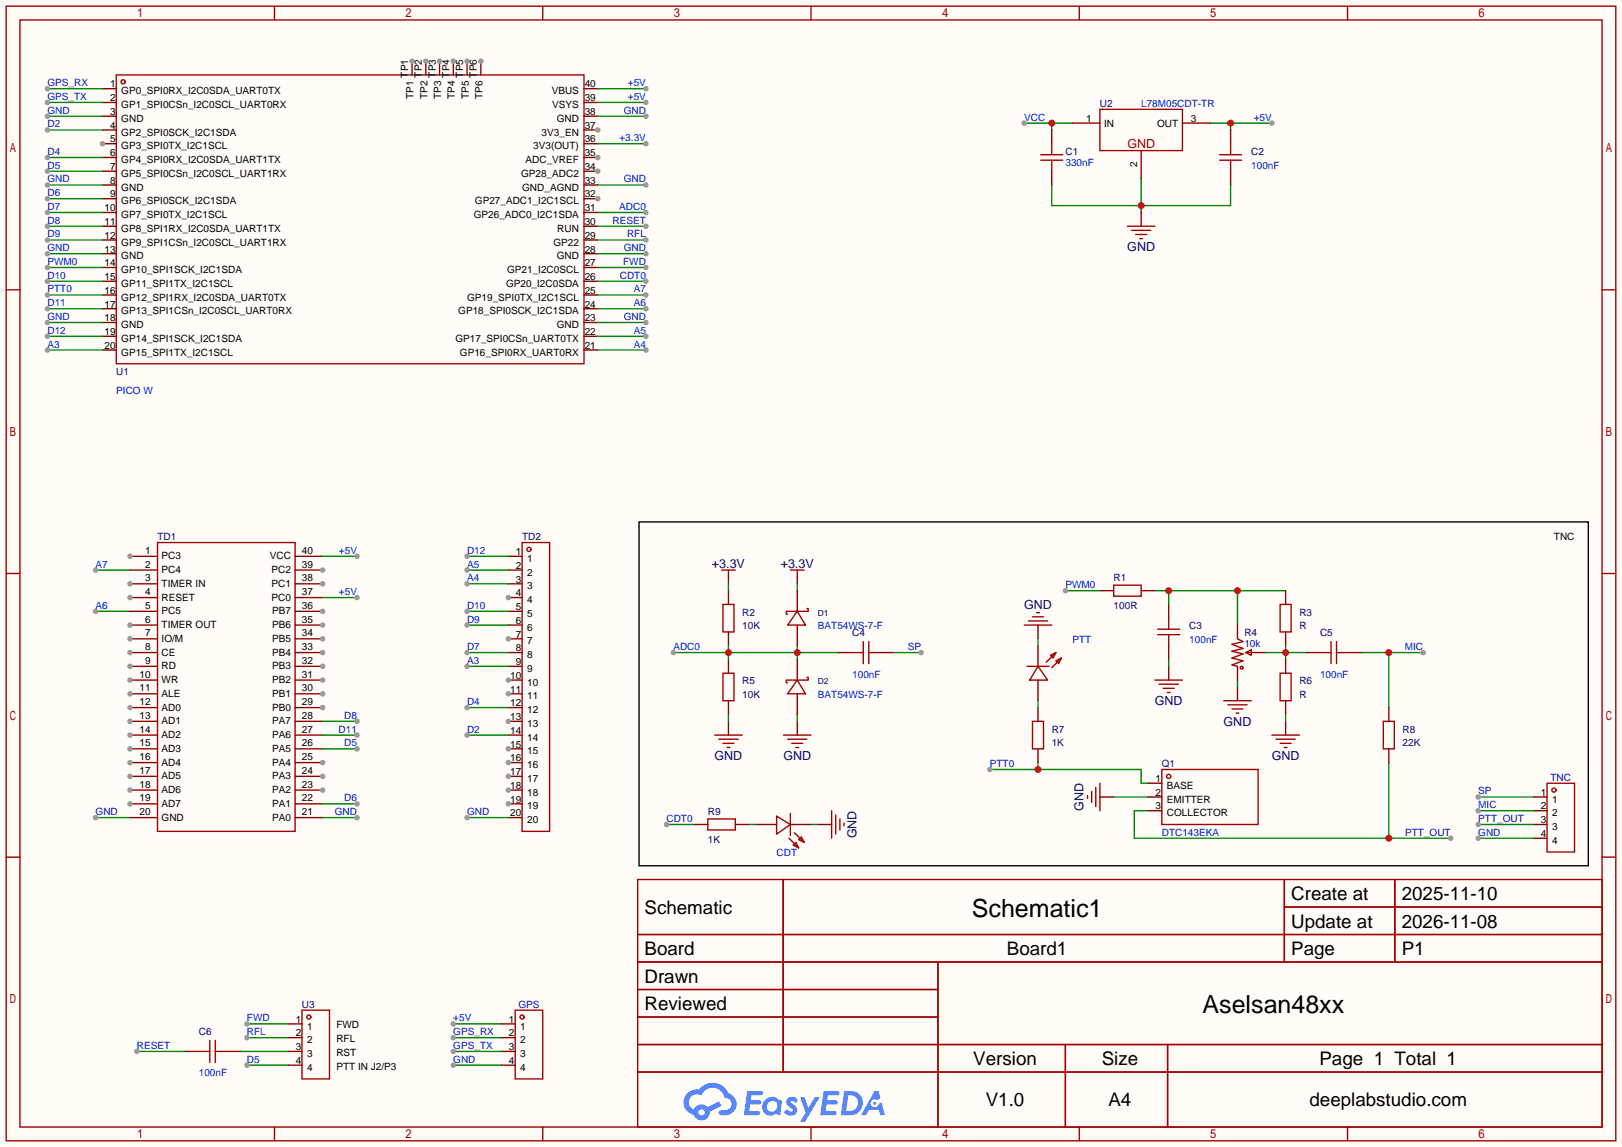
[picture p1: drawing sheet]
<svg xmlns="http://www.w3.org/2000/svg" width="299mm" height="212mm" viewBox="0 0 299 212" stroke-linecap="round" stroke-linejoin="round" font-family="sans-serif">
<path d="M0 0h299.5v211.8h-299.5z" fill="#fffcf7"/>
<g fill="none" stroke="#a10000" stroke-width=".25">
<path d="M1.1 1.1h297.2v209.6h-297.2zM3.7 3.7h292.1v204.5h-292.1zM50.7 1.1v2.6M100.2 1.1v2.6M149.7 1.1v2.6M199.3 1.1v2.6M248.8 1.1v2.6M1.1 53.5h2.6M295.8 53.5h2.5M1.1 105.9h2.6M295.8 105.9h2.5M1.1 158.3h2.6"/>
<path d="M295.8 158.3h2.5M117.7 162.4h178.1v45.8h-178.1zM117.7 172.6h178.1M117.7 177.7h178.1M144.6 162.4v35.6M173.2 177.7v30.5M237.1 162.4v15.3M237.1 167.5h58.7M257.5 162.4v15.3M117.7 182.8h55.5M117.7 192.9h178.1M117.7 187.8h55.5"/>
<path d="M117.7 198h178.1M196.7 192.9v15.3M215.6 192.9v15.3M50.7 208.2v2.5M100.2 208.2v2.5M149.7 208.2v2.5M199.3 208.2v2.5M248.8 208.2v2.5"/>
</g>
<g fill="#5487ff">
<path d="M145.5 202.8a1.3 1.3 0 0 1 1.8 .3l-.4 .6a.54 .54 0 0 0-.9-.2l.1 .2a1.58 1.58 0 0 1 1.1 1.6 1.43 1.43 0 0 1-2.5 .1l.5-.6a.64 .64 0 0 0 .5 .5 .64 .64 0 0 0 .7-.3l-.2-.2a1.6 1.6 0 0 1-1-1.6z"/>
<path d="M147.7 202.7h.9l.7 1.9 1.1-1.9h.9l-2.7 4.5h-.9l1-1.7z"/>
<path d="M138 201.5h1.6a1.31 1.31 0 0 1 1.2 .2 .4 .4 0 0 1-.3 .6h-1.8l-.1 .9h1.6a.4 .4 0 0 1 .4 .4 .4 .4 0 0 1-.4 .4h-1.7l-.2 1.2h.8a1.23 1.23 0 0 1 1.2 .2 .39 .39 0 0 1-.3 .6h-2.7z"/>
<path d="M152.1 201.5h1.6a1.32 1.32 0 0 1 1.3 .2 .39 .39 0 0 1-.4 .6h-1.7l-.2 .9h1.7a.4 .4 0 0 1 .3 .4 .4 .4 0 0 1-.4 .4h-1.7l-.2 1.2h.8a1.23 1.23 0 0 1 1.2 .2 .39 .39 0 0 1-.3 .6h-2.7z"/>
<path d="M161.5 201.5h.7l.4 1.3-.7 .4a.75 .75 0 0 0-1.1 .3 .75 .75 0 0 0 .5 1 .75 .75 0 0 0 .9-.6l.6-.3 .6 2.4h-.9l-.2-1h-1.9l-.5 1h-.9z"/>
<path d="M155.9 201.5l-.7 4.5h1.5a2.27 2.27 0 0 0 2.6-2.3 2.27 2.27 0 0 0-2.7-2.2zM156.6 202.3a1.5 1.5 0 0 1 1.8 1.5 1.5 1.5 0 0 1-1.9 1.4h-.3z"/>
<path d="M141.3 203.1a1.62 1.62 0 0 0-.4 2.1 1.62 1.62 0 0 0 2 .7l.4-.3 .3 .3 .5 .1 .3-2.5-.2-.3h-.4a1.58 1.58 0 0 0-2.5-.1zM141.9 203.6a.99 .99 0 0 1 1.6 .3 .99 .99 0 0 1-.9 1.4 .94 .94 0 0 1-1-.5 .94 .94 0 0 1 .3-1.2z"/>
<path d="M126.9 201.9a2.37 2.37 0 0 0 1.2 4 1.54 1.54 0 0 0 1.7 1 1.54 1.54 0 0 0 1.3-1.6l2.1-1.1-.5-.8-2 1.1a1.57 1.57 0 0 0-2.6 .4 1.5 1.5 0 0 1-.8-2.1 1.5 1.5 0 0 1 2.2-.5 2.23 2.23 0 0 1 2.3-1.4 2.23 2.23 0 0 1 2 1.8 1.16 1.16 0 0 1 1.2 1.1 1.16 1.16 0 0 1-1 1.3h-.7a.47 .47 0 0 0-.6 .3 .47 .47 0 0 0 .4 .6 2.23 2.23 0 0 0 2.3-.7 2.23 2.23 0 0 0 .4-2.3 2.16 2.16 0 0 0-1.3-1.1 3.2 3.2 0 0 0-5.4-.7l-1.2 .1zM129 205.4a.58 .58 0 0 1 1.1 0 .58 .58 0 0 1-1.1 0z"/>
<circle cx="161.5" cy="203.8" r=".28"/>
</g>
<g fill="none" stroke="#a10000" stroke-width=".25">
<path d="M96.4 100.2h5.1v53.3h-5.1z"/>
<circle cx="97.7" cy="101.5" r=".38"/>
</g>
<path d="M93.9 102.7h2.5M93.9 105.3h2.5M93.9 107.8h2.5M93.9 110.4h2.5" fill="none" stroke="#870000" stroke-width=".25"/>
<circle cx="93.9" cy="110.4" r=".51" fill="#999"/>
<path d="M93.9 112.9h2.5M93.9 115.4h2.5M93.9 118h2.5" fill="none" stroke="#870000" stroke-width=".25"/>
<circle cx="93.9" cy="118" r=".51" fill="#999"/>
<path d="M93.9 120.5h2.5M93.9 123.1h2.5M93.9 125.6h2.5" fill="none" stroke="#870000" stroke-width=".25"/>
<circle cx="93.9" cy="125.6" r=".51" fill="#999"/>
<path d="M93.9 128.1h2.5" fill="none" stroke="#870000" stroke-width=".25"/>
<circle cx="93.9" cy="128.1" r=".51" fill="#999"/>
<path d="M93.9 130.7h2.5M93.9 133.2h2.5" fill="none" stroke="#870000" stroke-width=".25"/>
<circle cx="93.9" cy="133.2" r=".51" fill="#999"/>
<path d="M93.9 135.8h2.5M93.9 138.3h2.5" fill="none" stroke="#870000" stroke-width=".25"/>
<circle cx="93.9" cy="138.3" r=".51" fill="#999"/>
<path d="M93.9 140.8h2.5" fill="none" stroke="#870000" stroke-width=".25"/>
<circle cx="93.9" cy="140.8" r=".51" fill="#999"/>
<path d="M93.9 143.4h2.5" fill="none" stroke="#870000" stroke-width=".25"/>
<circle cx="93.9" cy="143.4" r=".51" fill="#999"/>
<path d="M93.9 145.9h2.5" fill="none" stroke="#870000" stroke-width=".25"/>
<circle cx="93.9" cy="145.9" r=".51" fill="#999"/>
<path d="M93.9 148.5h2.5" fill="none" stroke="#870000" stroke-width=".25"/>
<circle cx="93.9" cy="148.5" r=".51" fill="#999"/>
<path d="M134.5 109.1v2.5M134.5 116.7v2.6M134.5 121.8v2.5M134.5 129.4v2.6M93.9 151h2.5" fill="none" stroke="#870000" stroke-width=".25"/>
<path d="M133.5 111.6h2v5.1h-2zM133.5 124.3h2v5.1h-2z" fill="none" stroke="#a10000" stroke-width=".25"/>
<path d="M134.5 119.3v2.5M147.2 119.3v2.5M124.3 120.5h30.5" fill="none" stroke="#008700" stroke-width=".25"/>
<g fill="#c00">
<circle cx="134.5" cy="120.5" r=".63"/>
<circle cx="147.2" cy="120.5" r=".63"/>
</g>
<circle cx="124.3" cy="120.5" r=".51" fill="#999"/>
<path d="M134.5 106.6v1.2M147.2 106.6v1.2M134.5 133.2v2.6M147.2 133.2v2.6M154.8 120.5h2.6M162.4 120.5h2.6" fill="none" stroke="#870000" stroke-width=".25"/>
<g fill="none" stroke="#a10000" stroke-width=".25">
<path d="M133.2 105.3h2.6M134.5 105.3v1.3M145.9 105.3h2.6M147.2 105.3v1.3M159.4 118.5v4.1M160.4 118.5v4.1M132 135.8h5M132.7 136.5h3.6M133.5 137.3h2M134.2 138h.5M144.7 135.8h5M145.4 136.5h3.6"/>
<path d="M146.2 137.3h2M146.9 138h.5M157.4 120.5h2M160.4 120.5h2"/>
</g>
<path d="M134.5 107.8v1.3M147.2 107.8v1.3M134.5 132v1.2M147.2 132v1.2M165 120.5h5.1" fill="none" stroke="#008700" stroke-width=".25"/>
<circle cx="170.1" cy="120.5" r=".51" fill="#999"/>
<path d="M118 96.4h175.2v63.5h-175.2z" fill="none" stroke="#000" stroke-width=".25"/>
<path d="M130.7 151.3h5.1v2h-5.1z" fill="none" stroke="#a10000" stroke-width=".25"/>
<path d="M128.1 152.3h2.6M135.8 152.3h2.5" fill="none" stroke="#870000" stroke-width=".25"/>
<path d="M123.1 152.3h5" fill="none" stroke="#008700" stroke-width=".25"/>
<circle cx="123.1" cy="152.3" r=".51" fill="#999"/>
<g fill="none" stroke="#a10000" stroke-width=".25">
<path d="M205.6 108.1h5.1v2h-5.1zM213.7 117.2h4.1M213.7 116.2h4.1M215.8 114.2v2M215.8 117.2v2.1M143.4 150.7l2.5 1.6-2.5 1.8zM145.7 154.8l1.7 1.8M145.9 150.2v4.1M146.4 156.1l.5-.5 .5 1zM146.7 153.8l1.8 1.8M147.4 155.1l.6-.5 .5 1zM153.5 149.7v5.1"/>
<path d="M154.3 150.5v3.6M155.1 151.3v2M155.8 152v.5"/>
</g>
<path d="M203.1 109.1h2.5M210.7 109.1h2.5M215.8 111.6v2.6M215.8 119.3v2.5M139.6 152.3h3.8M145.9 152.3h3.8M151 152.3h2.5" fill="none" stroke="#870000" stroke-width=".25"/>
<path d="M213.2 109.1h24.2M215.8 109.1v2.5M228.5 109.1v6.3M138.3 152.3h1.3M149.7 152.3h1.3" fill="none" stroke="#008700" stroke-width=".25"/>
<g fill="#c00">
<circle cx="215.8" cy="109.1" r=".63"/>
<circle cx="228.5" cy="109.1" r=".63"/>
</g>
<path d="M196.7 109.1h6.4" fill="none" stroke="#008700" stroke-width=".25"/>
<circle cx="196.7" cy="109.1" r=".51" fill="#999"/>
<path d="M237.4 109.1v2.5M237.4 116.7v2.6M215.8 123.1v2.5M228.5 126.9v2.5" fill="none" stroke="#870000" stroke-width=".25"/>
<path d="M236.3 111.6h2.1v5.1h-2.1zM213.2 125.6h5.1M214 126.4h3.6M214.8 127.1h2M215.5 127.9h.5M225.9 129.4h5.1M226.7 130.2h3.6M227.5 130.9h2M228.2 131.7h.5" fill="none" stroke="#a10000" stroke-width=".25"/>
<path d="M237.4 119.3v2.5M215.8 121.8v1.3M228.5 125.6v1.3M233.6 120.5h7.6" fill="none" stroke="#008700" stroke-width=".25"/>
<circle cx="237.4" cy="120.5" r=".63" fill="#c00"/>
<path d="M245.7 118.5v4.1M246.8 118.5v4.1M234.8 135.8h5.1M235.6 136.5h3.5M236.3 124.3h2.1v5.1h-2.1zM236.3 137.3h2.1M237.1 138h.5M243.7 120.5h2M246.8 120.5h2" fill="none" stroke="#a10000" stroke-width=".25"/>
<path d="M237.4 121.8v2.5M237.4 129.4v2.6M237.4 133.2v2.6M241.2 120.5h2.5M248.8 120.5h2.5" fill="none" stroke="#870000" stroke-width=".25"/>
<path d="M237.4 132v1.2M251.3 120.5h11.5M256.4 120.5v10.2" fill="none" stroke="#008700" stroke-width=".25"/>
<circle cx="256.4" cy="120.5" r=".63" fill="#c00"/>
<circle cx="262.8" cy="120.5" r=".51" fill="#999"/>
<path d="M255.4 133.2h2v5.1h-2z" fill="none" stroke="#a10000" stroke-width=".25"/>
<path d="M256.4 130.7v2.5M256.4 138.3v2.5" fill="none" stroke="#870000" stroke-width=".25"/>
<path d="M212 149.7h-2.6v5.1h58.4M256.4 140.8v14" fill="none" stroke="#008700" stroke-width=".25"/>
<circle cx="256.4" cy="154.8" r=".63" fill="#c00"/>
<circle cx="267.8" cy="154.8" r=".51" fill="#999"/>
<g fill="none" stroke="#a10000" stroke-width=".25">
<path d="M200.8 146.9v.5M201.5 146.2v2M202.3 145.4v3.6M203.1 144.7v5M214.5 142.1h17.8v10.2h-17.8z"/>
<circle cx="215.8" cy="143.4" r=".38"/>
</g>
<path d="M203.1 147.2h2.5M212 144.7h2.5M212 147.2h2.5M212 149.7h2.5" fill="none" stroke="#870000" stroke-width=".25"/>
<path d="M182.8 142.1h27.9v2.6h1.3M191.6 140.8v1.3M205.6 147.2h6.4" fill="none" stroke="#008700" stroke-width=".25"/>
<circle cx="191.6" cy="142.1" r=".63" fill="#c00"/>
<circle cx="182.8" cy="142.1" r=".51" fill="#999"/>
<g fill="none" stroke="#a10000" stroke-width=".25">
<path d="M189.1 115.4h5.1M189.9 114.7h3.5M190.6 113.9h2.1M191.4 113.2h.5M189.6 123.1h4.1M190.6 133.2h2.1v5.1h-2.1zM191.6 123.1l1.8 2.5h-3.3zM193.9 121l1-.5-.5 1zM194.9 122l1.1-.5-.5 1.1zM194.9 120.5l-1.7 1.8M196 121.5l-1.8 1.8M285.6 144.7h5.1v12.7h-5.1z"/>
<circle cx="286.9" cy="145.9" r=".38"/>
</g>
<path d="M191.6 115.4v2.6M191.6 119.3v3.8M191.6 125.6v3.8M191.6 130.7v2.5M191.6 138.3v2.5M283.1 147.2h2.5M283.1 149.7h2.5M283.1 152.3h2.5M283.1 154.8h2.5" fill="none" stroke="#870000" stroke-width=".25"/>
<path d="M191.6 118v1.3M191.6 129.4v1.3M272.9 154.8h10.2" fill="none" stroke="#008700" stroke-width=".25"/>
<circle cx="272.9" cy="154.8" r=".51" fill="#999"/>
<path d="M272.9 152.3h10.2" fill="none" stroke="#008700" stroke-width=".25"/>
<circle cx="272.9" cy="152.3" r=".51" fill="#999"/>
<path d="M272.9 149.7h10.2" fill="none" stroke="#008700" stroke-width=".25"/>
<circle cx="272.9" cy="149.7" r=".51" fill="#999"/>
<path d="M272.9 147.2h10.2" fill="none" stroke="#008700" stroke-width=".25"/>
<circle cx="272.9" cy="147.2" r=".51" fill="#999"/>
<path d="M17.7 112.9h6.3" fill="none" stroke="#008700" stroke-width=".25"/>
<circle cx="17.7" cy="112.9" r=".51" fill="#999"/>
<path d="M29.1 100.2h25.4v53.3h-25.4z" fill="none" stroke="#a10000" stroke-width=".25"/>
<path d="M24 102.7h5.1" fill="none" stroke="#870000" stroke-width=".25"/>
<circle cx="24" cy="102.7" r=".51" fill="#999"/>
<path d="M24 105.3h5.1M24 107.8h5.1" fill="none" stroke="#870000" stroke-width=".25"/>
<circle cx="24" cy="107.8" r=".51" fill="#999"/>
<path d="M24 110.4h5.1" fill="none" stroke="#870000" stroke-width=".25"/>
<circle cx="24" cy="110.4" r=".51" fill="#999"/>
<path d="M24 112.9h5.1M24 115.4h5.1" fill="none" stroke="#870000" stroke-width=".25"/>
<circle cx="24" cy="115.4" r=".51" fill="#999"/>
<path d="M24 118h5.1" fill="none" stroke="#870000" stroke-width=".25"/>
<circle cx="24" cy="118" r=".51" fill="#999"/>
<path d="M24 120.5h5.1" fill="none" stroke="#870000" stroke-width=".25"/>
<circle cx="24" cy="120.5" r=".51" fill="#999"/>
<path d="M24 123.1h5.1" fill="none" stroke="#870000" stroke-width=".25"/>
<circle cx="24" cy="123.1" r=".51" fill="#999"/>
<path d="M24 125.6h5.1" fill="none" stroke="#870000" stroke-width=".25"/>
<circle cx="24" cy="125.6" r=".51" fill="#999"/>
<path d="M24 128.1h5.1" fill="none" stroke="#870000" stroke-width=".25"/>
<circle cx="24" cy="128.1" r=".51" fill="#999"/>
<path d="M24 130.7h5.1" fill="none" stroke="#870000" stroke-width=".25"/>
<circle cx="24" cy="130.7" r=".51" fill="#999"/>
<path d="M24 133.2h5.1" fill="none" stroke="#870000" stroke-width=".25"/>
<circle cx="24" cy="133.2" r=".51" fill="#999"/>
<path d="M24 135.8h5.1" fill="none" stroke="#870000" stroke-width=".25"/>
<circle cx="24" cy="135.8" r=".51" fill="#999"/>
<path d="M24 138.3h5.1" fill="none" stroke="#870000" stroke-width=".25"/>
<circle cx="24" cy="138.3" r=".51" fill="#999"/>
<path d="M24 140.8h5.1" fill="none" stroke="#870000" stroke-width=".25"/>
<circle cx="24" cy="140.8" r=".51" fill="#999"/>
<path d="M24 143.4h5.1" fill="none" stroke="#870000" stroke-width=".25"/>
<circle cx="24" cy="143.4" r=".51" fill="#999"/>
<path d="M24 145.9h5.1" fill="none" stroke="#870000" stroke-width=".25"/>
<circle cx="24" cy="145.9" r=".51" fill="#999"/>
<path d="M24 148.5h5.1" fill="none" stroke="#870000" stroke-width=".25"/>
<circle cx="24" cy="148.5" r=".51" fill="#999"/>
<path d="M24 151h5.1M54.5 151h5.1M54.5 148.5h5.1M54.5 145.9h5.1" fill="none" stroke="#870000" stroke-width=".25"/>
<circle cx="59.6" cy="145.9" r=".51" fill="#999"/>
<path d="M54.5 143.4h5.1" fill="none" stroke="#870000" stroke-width=".25"/>
<circle cx="59.6" cy="143.4" r=".51" fill="#999"/>
<path d="M54.5 140.8h5.1" fill="none" stroke="#870000" stroke-width=".25"/>
<circle cx="59.6" cy="140.8" r=".51" fill="#999"/>
<path d="M54.5 138.3h5.1M54.5 135.8h5.1M54.5 133.2h5.1M54.5 130.7h5.1" fill="none" stroke="#870000" stroke-width=".25"/>
<circle cx="59.6" cy="130.7" r=".51" fill="#999"/>
<path d="M54.5 128.1h5.1" fill="none" stroke="#870000" stroke-width=".25"/>
<circle cx="59.6" cy="128.1" r=".51" fill="#999"/>
<path d="M54.5 125.6h5.1" fill="none" stroke="#870000" stroke-width=".25"/>
<circle cx="59.6" cy="125.6" r=".51" fill="#999"/>
<path d="M54.5 123.1h5.1" fill="none" stroke="#870000" stroke-width=".25"/>
<circle cx="59.6" cy="123.1" r=".51" fill="#999"/>
<path d="M54.5 120.5h5.1" fill="none" stroke="#870000" stroke-width=".25"/>
<circle cx="59.6" cy="120.5" r=".51" fill="#999"/>
<path d="M54.5 118h5.1" fill="none" stroke="#870000" stroke-width=".25"/>
<circle cx="59.6" cy="118" r=".51" fill="#999"/>
<path d="M54.5 115.4h5.1" fill="none" stroke="#870000" stroke-width=".25"/>
<circle cx="59.6" cy="115.4" r=".51" fill="#999"/>
<path d="M54.5 112.9h5.1" fill="none" stroke="#870000" stroke-width=".25"/>
<circle cx="59.6" cy="112.9" r=".51" fill="#999"/>
<path d="M54.5 110.4h5.1M54.5 107.8h5.1" fill="none" stroke="#870000" stroke-width=".25"/>
<circle cx="59.6" cy="107.8" r=".51" fill="#999"/>
<path d="M54.5 105.3h5.1" fill="none" stroke="#870000" stroke-width=".25"/>
<circle cx="59.6" cy="105.3" r=".51" fill="#999"/>
<path d="M54.5 102.7h5.1" fill="none" stroke="#870000" stroke-width=".25"/>
<path d="M59.6 148.5h6.3" fill="none" stroke="#008700" stroke-width=".25"/>
<circle cx="65.9" cy="148.5" r=".51" fill="#999"/>
<path d="M59.6 133.2h6.3" fill="none" stroke="#008700" stroke-width=".25"/>
<circle cx="65.9" cy="133.2" r=".51" fill="#999"/>
<path d="M59.6 135.8h6.3" fill="none" stroke="#008700" stroke-width=".25"/>
<circle cx="65.9" cy="135.8" r=".51" fill="#999"/>
<path d="M17.7 151h6.3" fill="none" stroke="#008700" stroke-width=".25"/>
<circle cx="17.7" cy="151" r=".51" fill="#999"/>
<path d="M17.7 105.3h6.3" fill="none" stroke="#008700" stroke-width=".25"/>
<circle cx="17.7" cy="105.3" r=".51" fill="#999"/>
<path d="M86.2 135.8h7.7" fill="none" stroke="#008700" stroke-width=".25"/>
<circle cx="86.2" cy="135.8" r=".51" fill="#999"/>
<path d="M86.2 151h7.7" fill="none" stroke="#008700" stroke-width=".25"/>
<circle cx="86.2" cy="151" r=".51" fill="#999"/>
<path d="M86.2 130.7h7.7" fill="none" stroke="#008700" stroke-width=".25"/>
<circle cx="86.2" cy="130.7" r=".51" fill="#999"/>
<path d="M86.2 120.5h7.7" fill="none" stroke="#008700" stroke-width=".25"/>
<circle cx="86.2" cy="120.5" r=".51" fill="#999"/>
<path d="M86.2 115.4h7.7" fill="none" stroke="#008700" stroke-width=".25"/>
<circle cx="86.2" cy="115.4" r=".51" fill="#999"/>
<path d="M86.2 112.9h7.7" fill="none" stroke="#008700" stroke-width=".25"/>
<circle cx="86.2" cy="112.9" r=".51" fill="#999"/>
<path d="M86.2 102.7h7.7" fill="none" stroke="#008700" stroke-width=".25"/>
<circle cx="86.2" cy="102.7" r=".51" fill="#999"/>
<path d="M59.6 151h6.3" fill="none" stroke="#008700" stroke-width=".25"/>
<circle cx="65.9" cy="151" r=".51" fill="#999"/>
<path d="M86.2 105.3h7.7" fill="none" stroke="#008700" stroke-width=".25"/>
<circle cx="86.2" cy="105.3" r=".51" fill="#999"/>
<path d="M86.2 107.8h7.7" fill="none" stroke="#008700" stroke-width=".25"/>
<circle cx="86.2" cy="107.8" r=".51" fill="#999"/>
<path d="M86.2 123.1h7.7" fill="none" stroke="#008700" stroke-width=".25"/>
<circle cx="86.2" cy="123.1" r=".51" fill="#999"/>
<path d="M45.6 189.1h7.6" fill="none" stroke="#008700" stroke-width=".25"/>
<circle cx="45.6" cy="189.1" r=".51" fill="#999"/>
<path d="M45.6 191.6h7.6" fill="none" stroke="#008700" stroke-width=".25"/>
<circle cx="45.6" cy="191.6" r=".51" fill="#999"/>
<path d="M44.3 194.2h8.9M45.6 196.7h7.6" fill="none" stroke="#008700" stroke-width=".25"/>
<circle cx="45.6" cy="196.7" r=".51" fill="#999"/>
<path d="M34.2 194.2h2.5M41.8 194.2h2.5" fill="none" stroke="#870000" stroke-width=".25"/>
<path d="M36.7 194.2h2M38.7 192.2v4M39.8 194.2h2M39.8 192.2v4" fill="none" stroke="#a10000" stroke-width=".25"/>
<path d="M25.3 194.2h8.9" fill="none" stroke="#008700" stroke-width=".25"/>
<circle cx="25.3" cy="194.2" r=".51" fill="#999"/>
<path d="M83.7 189.1h8.9" fill="none" stroke="#008700" stroke-width=".25"/>
<circle cx="83.7" cy="189.1" r=".51" fill="#999"/>
<path d="M83.7 196.7h8.9" fill="none" stroke="#008700" stroke-width=".25"/>
<circle cx="83.7" cy="196.7" r=".51" fill="#999"/>
<path d="M83.7 191.6h8.9" fill="none" stroke="#008700" stroke-width=".25"/>
<circle cx="83.7" cy="191.6" r=".51" fill="#999"/>
<path d="M83.7 194.2h8.9" fill="none" stroke="#008700" stroke-width=".25"/>
<circle cx="83.7" cy="194.2" r=".51" fill="#999"/>
<g fill="none" stroke="#a10000" stroke-width=".25">
<path d="M21.5 13.8h86.3v53.4h-86.3zM95.1 186.6h5.1v12.7h-5.1z"/>
<circle cx="22.7" cy="15.1" r=".38"/>
<circle cx="96.4" cy="187.8" r=".38"/>
</g>
<path d="M18.9 16.4h2.6M18.9 18.9h2.6M18.9 21.5h2.6M18.9 24h2.6M18.9 26.5h2.6M92.6 189.1h2.5M92.6 191.6h2.5M92.6 194.2h2.5M92.6 196.7h2.5" fill="none" stroke="#870000" stroke-width=".25"/>
<circle cx="18.9" cy="26.5" r=".51" fill="#999"/>
<g fill="none" stroke="#870000" stroke-width=".25">
<path d="M18.9 29.1h2.6M18.9 31.6h2.6M18.9 34.2h2.6M18.9 36.7h2.6M18.9 39.2h2.6M107.8 36.7h2.6M107.8 39.2h2.6M18.9 41.8h2.6M18.9 44.3h2.6M18.9 46.9h2.6M18.9 49.4h2.6M18.9 51.9h2.6"/>
<path d="M18.9 54.5h2.6M18.9 57h2.6M18.9 59.6h2.6M107.8 41.8h2.6M107.8 44.3h2.6M107.8 46.9h2.6M107.8 49.4h2.6M107.8 51.9h2.6M107.8 54.5h2.6M107.8 57h2.6M107.8 59.6h2.6M18.9 62.1h2.6"/>
<path d="M18.9 64.6h2.6M107.8 62.1h2.6M107.8 64.6h2.6"/>
</g>
<circle cx="110.4" cy="36.7" r=".51" fill="#999"/>
<path d="M107.8 34.2h2.6M107.8 31.6h2.6" fill="none" stroke="#870000" stroke-width=".25"/>
<circle cx="110.4" cy="31.6" r=".51" fill="#999"/>
<path d="M107.8 29.1h2.6" fill="none" stroke="#870000" stroke-width=".25"/>
<circle cx="110.4" cy="29.1" r=".51" fill="#999"/>
<path d="M107.8 26.5h2.6M107.8 24h2.6" fill="none" stroke="#870000" stroke-width=".25"/>
<circle cx="110.4" cy="24" r=".51" fill="#999"/>
<path d="M76.1 11.3v2.5M107.8 18.9h2.6M107.8 16.4h2.6M107.8 21.5h2.6" fill="none" stroke="#870000" stroke-width=".25"/>
<circle cx="76.1" cy="11.3" r=".51" fill="#999"/>
<path d="M78.6 11.3v2.5" fill="none" stroke="#870000" stroke-width=".25"/>
<circle cx="78.6" cy="11.3" r=".51" fill="#999"/>
<path d="M81.2 11.3v2.5" fill="none" stroke="#870000" stroke-width=".25"/>
<circle cx="81.2" cy="11.3" r=".51" fill="#999"/>
<path d="M83.7 11.3v2.5" fill="none" stroke="#870000" stroke-width=".25"/>
<circle cx="83.7" cy="11.3" r=".51" fill="#999"/>
<path d="M86.2 11.3v2.5" fill="none" stroke="#870000" stroke-width=".25"/>
<circle cx="86.2" cy="11.3" r=".51" fill="#999"/>
<path d="M88.8 11.3v2.5" fill="none" stroke="#870000" stroke-width=".25"/>
<circle cx="88.8" cy="11.3" r=".51" fill="#999"/>
<path d="M8.8 16.4h10.1" fill="none" stroke="#008700" stroke-width=".25"/>
<circle cx="8.8" cy="16.4" r=".51" fill="#999"/>
<path d="M8.8 18.9h10.1" fill="none" stroke="#008700" stroke-width=".25"/>
<circle cx="8.8" cy="18.9" r=".51" fill="#999"/>
<path d="M8.8 21.5h10.1" fill="none" stroke="#008700" stroke-width=".25"/>
<circle cx="8.8" cy="21.5" r=".51" fill="#999"/>
<path d="M8.8 24h10.1" fill="none" stroke="#008700" stroke-width=".25"/>
<circle cx="8.8" cy="24" r=".51" fill="#999"/>
<path d="M8.8 29.1h10.1" fill="none" stroke="#008700" stroke-width=".25"/>
<circle cx="8.8" cy="29.1" r=".51" fill="#999"/>
<path d="M8.8 31.6h10.1" fill="none" stroke="#008700" stroke-width=".25"/>
<circle cx="8.8" cy="31.6" r=".51" fill="#999"/>
<path d="M8.8 34.2h10.1" fill="none" stroke="#008700" stroke-width=".25"/>
<circle cx="8.8" cy="34.2" r=".51" fill="#999"/>
<path d="M8.8 36.7h10.1" fill="none" stroke="#008700" stroke-width=".25"/>
<circle cx="8.8" cy="36.7" r=".51" fill="#999"/>
<path d="M8.8 39.2h10.1" fill="none" stroke="#008700" stroke-width=".25"/>
<circle cx="8.8" cy="39.2" r=".51" fill="#999"/>
<path d="M8.8 41.8h10.1" fill="none" stroke="#008700" stroke-width=".25"/>
<circle cx="8.8" cy="41.8" r=".51" fill="#999"/>
<path d="M8.8 44.3h10.1" fill="none" stroke="#008700" stroke-width=".25"/>
<circle cx="8.8" cy="44.3" r=".51" fill="#999"/>
<path d="M8.8 46.9h10.1" fill="none" stroke="#008700" stroke-width=".25"/>
<circle cx="8.8" cy="46.9" r=".51" fill="#999"/>
<path d="M8.8 49.4h10.1" fill="none" stroke="#008700" stroke-width=".25"/>
<circle cx="8.8" cy="49.4" r=".51" fill="#999"/>
<path d="M8.8 51.9h10.1" fill="none" stroke="#008700" stroke-width=".25"/>
<circle cx="8.8" cy="51.9" r=".51" fill="#999"/>
<path d="M8.8 54.5h10.1" fill="none" stroke="#008700" stroke-width=".25"/>
<circle cx="8.8" cy="54.5" r=".51" fill="#999"/>
<path d="M8.8 57h10.1" fill="none" stroke="#008700" stroke-width=".25"/>
<circle cx="8.8" cy="57" r=".51" fill="#999"/>
<path d="M8.8 59.6h10.1" fill="none" stroke="#008700" stroke-width=".25"/>
<circle cx="8.8" cy="59.6" r=".51" fill="#999"/>
<path d="M8.8 62.1h10.1" fill="none" stroke="#008700" stroke-width=".25"/>
<circle cx="8.8" cy="62.1" r=".51" fill="#999"/>
<path d="M8.8 64.6h10.1" fill="none" stroke="#008700" stroke-width=".25"/>
<circle cx="8.8" cy="64.6" r=".51" fill="#999"/>
<path d="M110.4 64.6h8.9" fill="none" stroke="#008700" stroke-width=".25"/>
<circle cx="119.3" cy="64.6" r=".51" fill="#999"/>
<path d="M110.4 62.1h8.9" fill="none" stroke="#008700" stroke-width=".25"/>
<circle cx="119.3" cy="62.1" r=".51" fill="#999"/>
<path d="M110.4 59.6h8.9" fill="none" stroke="#008700" stroke-width=".25"/>
<circle cx="119.3" cy="59.6" r=".51" fill="#999"/>
<path d="M110.4 57h8.9" fill="none" stroke="#008700" stroke-width=".25"/>
<circle cx="119.3" cy="57" r=".51" fill="#999"/>
<path d="M110.4 54.5h8.9" fill="none" stroke="#008700" stroke-width=".25"/>
<circle cx="119.3" cy="54.5" r=".51" fill="#999"/>
<path d="M110.4 51.9h8.9" fill="none" stroke="#008700" stroke-width=".25"/>
<circle cx="119.3" cy="51.9" r=".51" fill="#999"/>
<path d="M110.4 49.4h8.9" fill="none" stroke="#008700" stroke-width=".25"/>
<circle cx="119.3" cy="49.4" r=".51" fill="#999"/>
<path d="M110.4 44.3h8.9" fill="none" stroke="#008700" stroke-width=".25"/>
<circle cx="119.3" cy="44.3" r=".51" fill="#999"/>
<path d="M110.4 46.9h8.9" fill="none" stroke="#008700" stroke-width=".25"/>
<circle cx="119.3" cy="46.9" r=".51" fill="#999"/>
<path d="M110.4 39.2h8.9" fill="none" stroke="#008700" stroke-width=".25"/>
<circle cx="119.3" cy="39.2" r=".51" fill="#999"/>
<path d="M110.4 21.5h8.9" fill="none" stroke="#008700" stroke-width=".25"/>
<circle cx="119.3" cy="21.5" r=".51" fill="#999"/>
<path d="M110.4 26.5h8.9" fill="none" stroke="#008700" stroke-width=".25"/>
<circle cx="119.3" cy="26.5" r=".51" fill="#999"/>
<path d="M110.4 16.4h8.9" fill="none" stroke="#008700" stroke-width=".25"/>
<circle cx="119.3" cy="16.4" r=".51" fill="#999"/>
<path d="M110.4 18.9h8.9" fill="none" stroke="#008700" stroke-width=".25"/>
<circle cx="119.3" cy="18.9" r=".51" fill="#999"/>
<path d="M110.4 34.2h8.9" fill="none" stroke="#008700" stroke-width=".25"/>
<circle cx="119.3" cy="34.2" r=".51" fill="#999"/>
<g fill="none" stroke="#a10000" stroke-width=".25">
<path d="M55.8 186.6h5v12.7h-5z"/>
<circle cx="57" cy="187.8" r=".38"/>
</g>
<path d="M53.2 189.1h2.6M53.2 191.6h2.6M53.2 194.2h2.6M53.2 196.7h2.6" fill="none" stroke="#870000" stroke-width=".25"/>
<path d="M110.4 41.8h8.9" fill="none" stroke="#008700" stroke-width=".25"/>
<circle cx="119.3" cy="41.8" r=".51" fill="#999"/>
<path d="M59.6 110.4h6.3" fill="none" stroke="#008700" stroke-width=".25"/>
<circle cx="65.9" cy="110.4" r=".51" fill="#999"/>
<path d="M59.6 102.7h6.3" fill="none" stroke="#008700" stroke-width=".25"/>
<circle cx="65.9" cy="102.7" r=".51" fill="#999"/>
<path d="M59.6 138.3h6.3" fill="none" stroke="#008700" stroke-width=".25"/>
<circle cx="65.9" cy="138.3" r=".51" fill="#999"/>
<path d="M147.2 109.1v3.8M147.2 115.4v3.9M228.5 115.4v2.6M147.2 121.8v3.8M147.2 128.1v3.9M228.5 123.1v2.5M231 120.5h2.6" fill="none" stroke="#870000" stroke-width=".25"/>
<g fill="none" stroke="#a10000" stroke-width=".25">
<path d="M147.2 112.9l1.5 2.5h-3.3zM149 112.4h.2v.5h-4v.5h.2M228.5 118l1 .5-2 .5 2 .8-2 .5 2 .5-2 .7 2 .5-2 .8 1 .3M147.2 125.6l1.5 2.5h-3.3zM149 125.1h.2v.5h-4v.5h.2M230 120.5l1-.5v1zM230 120.5h1"/>
<circle cx="229.2" cy="123.3" r=".25"/>
</g>
<path d="M189.1 22.7h8.9M194.2 22.7v1.3" fill="none" stroke="#008700" stroke-width=".25"/>
<circle cx="194.2" cy="22.7" r=".63" fill="#c00"/>
<circle cx="189.1" cy="22.7" r=".51" fill="#999"/>
<path d="M223.4 22.7h11.4M227.2 22.7v1.3" fill="none" stroke="#008700" stroke-width=".25"/>
<circle cx="227.2" cy="22.7" r=".63" fill="#c00"/>
<circle cx="234.8" cy="22.7" r=".51" fill="#999"/>
<path d="M192.2 28.6h4M192.2 29.6h4M194.2 26.5v2.1M194.2 29.6v2M225.2 28.6h4M225.2 29.6h4M227.2 26.5v2.1M227.2 29.6v2" fill="none" stroke="#a10000" stroke-width=".25"/>
<path d="M194.2 24v2.5M194.2 31.6v2.6M227.2 24v2.5M227.2 31.6v2.6" fill="none" stroke="#870000" stroke-width=".25"/>
<path d="M194.2 34.2v3.8h33v-3.8M210.7 32.9v6.3" fill="none" stroke="#008700" stroke-width=".25"/>
<circle cx="210.7" cy="38" r=".63" fill="#c00"/>
<path d="M198 22.7h5.1M210.7 27.8v5.1M210.7 39.2v2.6M218.3 22.7h5.1" fill="none" stroke="#870000" stroke-width=".25"/>
<path d="M203.1 20.2h15.2v7.6h-15.2zM208.2 41.8h5M208.9 42.5h3.6M209.7 43.3h2M210.4 44.1h.5" fill="none" stroke="#a10000" stroke-width=".25"/>
<g font-size="4.6">
<text x="179.4" y="169.4">Schematic1</text>
<text x="222" y="187.1">Aselsan48xx</text>
</g>
<g font-size="3.5">
<text x="238.4" y="166.2">Create at</text>
<text x="258.8" y="166.2">2025-11-10</text>
<text x="119" y="168.8">Schematic</text>
<text x="238.4" y="171.3">Update at</text>
<text x="258.8" y="171.3">2026-11-08</text>
<text x="119" y="176.4">Board</text>
<text x="185.9" y="176.4">Board1</text>
<text x="238.4" y="176.4">Page</text>
<text x="258.8" y="176.4">P1</text>
<text x="119" y="181.5">Drawn</text>
<text x="119" y="186.6">Reviewed</text>
<text x="179.7" y="196.7">Version</text>
<text x="203.4" y="196.7">Size</text>
<text x="243.6" y="196.7">Page 1 Total 1</text>
<text x="182" y="204.3">V1.0</text>
<text x="204.7" y="204.3">A4</text>
<text x="241.8" y="204.3">deeplabstudio.com</text>
</g>
<text font-size="2.3" fill="#a00000" x="208.2" y="27.3">GND</text>
<g font-size="2.3" fill="#000080">
<text x="208.1" y="46.4">GND</text>
<text x="131.4" y="104.8">+3.3V</text>
<text x="144.1" y="104.8">+3.3V</text>
<text x="189.1" y="112.4">GND</text>
<text x="213.2" y="130.2">GND</text>
<text x="225.9" y="134">GND</text>
<text x="131.9" y="140.4">GND</text>
<text x="144.6" y="140.4">GND</text>
<text x="234.8" y="140.4">GND</text>
<text x="200.1" y="149.8" transform="rotate(-90 200.1 149.8)">GND</text>
<text x="158.2" y="154.8" transform="rotate(-90 158.2 154.8)">GND</text>
</g>
<g font-size="1.8" fill="#00f">
<text x="8.8" y="15.9">GPS_RX</text>
<text x="115.9" y="15.9">+5V</text>
<text x="8.8" y="18.5">GPS_TX</text>
<text x="8.8" y="21">GND</text>
<text x="8.8" y="23.5">D2</text>
<text x="115.1" y="21">GND</text>
<text x="115.9" y="18.5">+5V</text>
<text x="189.1" y="22.3">VCC</text>
<text x="210.7" y="19.7">L78M05CDT-TR</text>
<text x="231.5" y="22.3">+5V</text>
<text x="8.8" y="28.6">D4</text>
<text x="114.4" y="26.1">+3.3V</text>
<text x="8.8" y="31.2">D5</text>
<text x="8.8" y="33.7">GND</text>
<text x="115.1" y="33.7">GND</text>
<text x="196.7" y="30.7">330nF</text>
<text x="231" y="31.2">100nF</text>
<text x="8.8" y="36.2">D6</text>
<text x="8.8" y="38.8">D7</text>
<text x="8.8" y="41.3">D8</text>
<text x="113.1" y="41.3">RESET</text>
<text x="114.3" y="38.8">ADC0</text>
<text x="8.8" y="43.9">D9</text>
<text x="8.8" y="46.4">GND</text>
<text x="115.1" y="46.4">GND</text>
<text x="115.8" y="43.9">RFL</text>
<text x="8.8" y="48.9">PWM0</text>
<text x="8.8" y="51.5">D10</text>
<text x="114.4" y="51.5">CDT0</text>
<text x="115" y="48.9">FWD</text>
<text x="8.8" y="54">PTT0</text>
<text x="8.8" y="56.6">D11</text>
<text x="8.8" y="59.1">GND</text>
<text x="115.1" y="59.1">GND</text>
<text x="117" y="56.6">A6</text>
<text x="117" y="54">A7</text>
<text x="8.8" y="61.6">D12</text>
<text x="8.8" y="64.2">A3</text>
<text x="117" y="64.2">A4</text>
<text x="117" y="61.6">A5</text>
<text x="21.5" y="72.8">PICO W</text>
<text x="17.7" y="104.8">A7</text>
<text x="62.6" y="102.3">+5V</text>
<text x="86.2" y="102.3">D12</text>
<text x="86.2" y="104.8">A5</text>
<text x="86.2" y="107.4">A4</text>
<text x="17.7" y="112.4">A6</text>
<text x="62.6" y="109.9">+5V</text>
<text x="86.2" y="112.4">D10</text>
<text x="196.7" y="108.6">PWM0</text>
<text x="86.2" y="115">D9</text>
<text x="151" y="116.3">BAT54WS-7-F</text>
<text x="198" y="118.8">PTT</text>
<text x="219.6" y="118.8">100nF</text>
<text x="229.7" y="119.6">10k</text>
<text x="86.2" y="120.1">D7</text>
<text x="86.2" y="122.6">A3</text>
<text x="124.3" y="120.1">ADC0</text>
<text x="157.4" y="125.1">100nF</text>
<text x="167.6" y="120.1">SP</text>
<text x="243.7" y="125.1">100nF</text>
<text x="259.4" y="120.1">MIC</text>
<text x="86.2" y="130.2">D4</text>
<text x="151" y="129">BAT54WS-7-F</text>
<text x="62.5" y="135.3">D11</text>
<text x="63.6" y="132.8">D8</text>
<text x="63.6" y="137.8">D5</text>
<text x="86.2" y="135.3">D2</text>
<text x="182.8" y="141.7">PTT0</text>
<text x="63.6" y="148">D6</text>
<text x="272.9" y="149.3">MIC</text>
<text x="272.9" y="146.7">SP</text>
<text x="286.3" y="144.2">TNC</text>
<text x="17.7" y="150.5">GND</text>
<text x="61.8" y="150.5">GND</text>
<text x="86.2" y="150.5">GND</text>
<text x="123.1" y="151.8">CDT0</text>
<text x="214.5" y="154.4">DTC143EKA</text>
<text x="259.4" y="154.4">PTT_OUT</text>
<text x="272.9" y="154.4">GND</text>
<text x="272.9" y="151.8">PTT_OUT</text>
<text x="143.4" y="158.2">CDT</text>
<text x="45.6" y="188.6">FWD</text>
<text x="45.6" y="191.2">RFL</text>
<text x="83.7" y="188.6">+5V</text>
<text x="83.7" y="191.2">GPS_RX</text>
<text x="95.7" y="186.1">GPS</text>
<text x="25.3" y="193.7">RESET</text>
<text x="45.6" y="196.3">D5</text>
<text x="83.7" y="196.3">GND</text>
<text x="83.7" y="193.7">GPS_TX</text>
<text x="36.7" y="198.8">100nF</text>
</g>
<g font-size="1.8">
<text x="20.3" y="16.2">1</text>
<text x="22.4" y="17.4">GP0_SPI0RX_I2C0SDA_UART0TX</text>
<text x="75.4" y="14.3" transform="rotate(-90 75.4 14.3)">TP1</text>
<text x="77.9" y="14.3" transform="rotate(-90 77.9 14.3)">TP2</text>
<text x="80.4" y="14.3" transform="rotate(-90 80.4 14.3)">TP3</text>
<text x="83" y="14.3" transform="rotate(-90 83 14.3)">TP4</text>
<text x="85.5" y="14.3" transform="rotate(-90 85.5 14.3)">TP5</text>
<text x="88.1" y="14.3" transform="rotate(-90 88.1 14.3)">TP6</text>
<text x="101.9" y="17.4">VBUS</text>
<text x="107.9" y="16.2">40</text>
<text x="20.3" y="18.7">2</text>
<text x="20.3" y="21.2">3</text>
<text x="20.3" y="23.8">4</text>
<text x="22.4" y="20">GP1_SPI0CSn_I2C0SCL_UART0RX</text>
<text x="22.4" y="22.5">GND</text>
<text x="76.4" y="18.2" transform="rotate(-90 76.4 18.2)">TP1</text>
<text x="78.9" y="18.2" transform="rotate(-90 78.9 18.2)">TP2</text>
<text x="81.5" y="18.2" transform="rotate(-90 81.5 18.2)">TP3</text>
<text x="84" y="18.2" transform="rotate(-90 84 18.2)">TP4</text>
<text x="86.5" y="18.2" transform="rotate(-90 86.5 18.2)">TP5</text>
<text x="89.1" y="18.2" transform="rotate(-90 89.1 18.2)">TP6</text>
<text x="102" y="20">VSYS</text>
<text x="102.8" y="22.5">GND</text>
<text x="107.9" y="23.8">37</text>
<text x="107.9" y="21.2">38</text>
<text x="107.9" y="18.7">39</text>
<text x="200.5" y="22.5">1</text>
<text x="203.8" y="23.5">IN</text>
<text x="213.7" y="23.5">OUT</text>
<text x="219.8" y="22.5">3</text>
<text x="20.3" y="26.3">5</text>
<text x="20.3" y="28.9">6</text>
<text x="22.4" y="25">GP2_SPI0SCK_I2C1SDA</text>
<text x="22.4" y="27.6">GP3_SPI0TX_I2C1SCL</text>
<text x="98.5" y="27.6">3V3(OUT)</text>
<text x="100" y="25">3V3_EN</text>
<text x="107.9" y="28.9">35</text>
<text x="107.9" y="26.3">36</text>
<text x="20.3" y="31.4">7</text>
<text x="20.3" y="33.9">8</text>
<text x="22.4" y="30.1">GP4_SPI0RX_I2C0SDA_UART1TX</text>
<text x="22.4" y="32.7">GP5_SPI0CSn_I2C0SCL_UART1RX</text>
<text x="22.4" y="35.2">GND</text>
<text x="96.2" y="32.7">GP28_ADC2</text>
<text x="96.4" y="35.2">GND_AGND</text>
<text x="97" y="30.1">ADC_VREF</text>
<text x="107.9" y="33.9">33</text>
<text x="107.9" y="31.4">34</text>
<text x="210" y="30.9" transform="rotate(-90 210 30.9)">2</text>
<text x="19.3" y="39">10</text>
<text x="19.3" y="41.6">11</text>
<text x="20.3" y="36.5">9</text>
<text x="22.4" y="37.7">GP6_SPI0SCK_I2C1SDA</text>
<text x="22.4" y="40.3">GP7_SPI0TX_I2C1SCL</text>
<text x="87.5" y="40.3">GP26_ADC0_I2C1SDA</text>
<text x="87.7" y="37.7">GP27_ADC1_I2C1SCL</text>
<text x="107.9" y="41.6">30</text>
<text x="107.9" y="39">31</text>
<text x="107.9" y="36.5">32</text>
<text x="19.3" y="44.1">12</text>
<text x="19.3" y="46.6">13</text>
<text x="22.4" y="42.8">GP8_SPI1RX_I2C0SDA_UART1TX</text>
<text x="22.4" y="45.4">GP9_SPI1CSn_I2C0SCL_UART1RX</text>
<text x="22.4" y="47.9">GND</text>
<text x="102.2" y="45.4">GP22</text>
<text x="102.8" y="47.9">GND</text>
<text x="102.9" y="42.8">RUN</text>
<text x="107.9" y="46.6">28</text>
<text x="107.9" y="44.1">29</text>
<text x="19.3" y="49.2">14</text>
<text x="19.3" y="51.7">15</text>
<text x="22.4" y="50.4">GP10_SPI1SCK_I2C1SDA</text>
<text x="22.4" y="53">GP11_SPI1TX_I2C1SCL</text>
<text x="93.4" y="53">GP20_I2C0SDA</text>
<text x="93.6" y="50.4">GP21_I2C0SCL</text>
<text x="107.9" y="51.7">26</text>
<text x="107.9" y="49.2">27</text>
<text x="19.3" y="54.3">16</text>
<text x="19.3" y="56.8">17</text>
<text x="19.3" y="59.3">18</text>
<text x="22.4" y="55.5">GP12_SPI1RX_I2C0SDA_UART0TX</text>
<text x="22.4" y="58.1">GP13_SPI1CSn_I2C0SCL_UART0RX</text>
<text x="84.6" y="58.1">GP18_SPI0SCK_I2C1SDA</text>
<text x="86.2" y="55.5">GP19_SPI0TX_I2C1SCL</text>
<text x="107.9" y="59.3">23</text>
<text x="107.9" y="56.8">24</text>
<text x="107.9" y="54.3">25</text>
<text x="19.3" y="61.9">19</text>
<text x="19.3" y="64.4">20</text>
<text x="22.4" y="60.6">GND</text>
<text x="22.4" y="63.1">GP14_SPI1SCK_I2C1SDA</text>
<text x="22.4" y="65.7">GP15_SPI1TX_I2C1SCL</text>
<text x="84.1" y="63.1">GP17_SPI0CSn_UART0TX</text>
<text x="84.9" y="65.7">GP16_SPI0RX_UART0RX</text>
<text x="102.8" y="60.6">GND</text>
<text x="107.9" y="64.4">21</text>
<text x="107.9" y="61.9">22</text>
<text x="286.9" y="99.7">TNC</text>
<text x="26.8" y="102.3">1</text>
<text x="26.8" y="104.8">2</text>
<text x="26.8" y="107.4">3</text>
<text x="29.8" y="103.3">PC3</text>
<text x="29.8" y="105.8">PC4</text>
<text x="49.8" y="103.3">VCC</text>
<text x="50.1" y="105.8">PC2</text>
<text x="55.8" y="107.4">38</text>
<text x="55.8" y="104.8">39</text>
<text x="55.8" y="102.3">40</text>
<text x="95.2" y="102.5">1</text>
<text x="95.2" y="105.1">2</text>
<text x="95.2" y="107.6">3</text>
<text x="97.3" y="103.8">1</text>
<text x="97.3" y="106.3">2</text>
<text x="26.8" y="109.9">4</text>
<text x="26.8" y="112.4">5</text>
<text x="29.8" y="108.4">TIMER IN</text>
<text x="29.8" y="110.9">RESET</text>
<text x="29.8" y="113.5">PC5</text>
<text x="50.1" y="110.9">PC0</text>
<text x="50.1" y="108.4">PC1</text>
<text x="50.2" y="113.5">PB7</text>
<text x="55.8" y="112.4">36</text>
<text x="55.8" y="109.9">37</text>
<text x="95.2" y="110.1">4</text>
<text x="95.2" y="112.7">5</text>
<text x="97.3" y="108.9">3</text>
<text x="97.3" y="111.4">4</text>
<text x="97.3" y="113.9">5</text>
<text x="26.8" y="115">6</text>
<text x="26.8" y="117.5">7</text>
<text x="29.8" y="116">TIMER OUT</text>
<text x="29.8" y="118.5">IO/M</text>
<text x="50.2" y="118.5">PB5</text>
<text x="50.2" y="116">PB6</text>
<text x="55.8" y="117.5">34</text>
<text x="55.8" y="115">35</text>
<text x="95.2" y="115.2">6</text>
<text x="95.2" y="117.8">7</text>
<text x="97.3" y="116.5">6</text>
<text x="97.3" y="119">7</text>
<text x="25.8" y="125.1">10</text>
<text x="26.8" y="120.1">8</text>
<text x="26.8" y="122.6">9</text>
<text x="29.8" y="121.1">CE</text>
<text x="29.8" y="123.6">RD</text>
<text x="50.2" y="123.6">PB3</text>
<text x="50.2" y="121.1">PB4</text>
<text x="55.8" y="125.1">31</text>
<text x="55.8" y="122.6">32</text>
<text x="55.8" y="120.1">33</text>
<text x="94.2" y="125.4">10</text>
<text x="95.2" y="120.3">8</text>
<text x="95.2" y="122.8">9</text>
<text x="97.3" y="121.6">8</text>
<text x="97.3" y="124.1">9</text>
<text x="25.8" y="127.7">11</text>
<text x="25.8" y="130.2">12</text>
<text x="29.8" y="126.2">WR</text>
<text x="29.8" y="128.7">ALE</text>
<text x="29.8" y="131.2">AD0</text>
<text x="50.2" y="131.2">PB0</text>
<text x="50.2" y="128.7">PB1</text>
<text x="50.2" y="126.2">PB2</text>
<text x="55.8" y="130.2">29</text>
<text x="55.8" y="127.7">30</text>
<text x="94.2" y="127.9">11</text>
<text x="94.2" y="130.5">12</text>
<text x="97.3" y="126.6">10</text>
<text x="97.3" y="129.2">11</text>
<text x="97.3" y="131.7">12</text>
<text x="25.8" y="132.8">13</text>
<text x="25.8" y="135.3">14</text>
<text x="25.8" y="137.8">15</text>
<text x="29.8" y="133.8">AD1</text>
<text x="29.8" y="136.3">AD2</text>
<text x="50.2" y="136.3">PA6</text>
<text x="50.2" y="133.8">PA7</text>
<text x="55.8" y="137.8">26</text>
<text x="55.8" y="135.3">27</text>
<text x="55.8" y="132.8">28</text>
<text x="94.2" y="133">13</text>
<text x="94.2" y="135.5">14</text>
<text x="97.3" y="134.3">13</text>
<text x="97.3" y="136.8">14</text>
<text x="25.8" y="140.4">16</text>
<text x="25.8" y="142.9">17</text>
<text x="29.8" y="138.9">AD3</text>
<text x="29.8" y="141.4">AD4</text>
<text x="29.8" y="143.9">AD5</text>
<text x="50.2" y="143.9">PA3</text>
<text x="50.2" y="141.4">PA4</text>
<text x="50.2" y="138.9">PA5</text>
<text x="55.8" y="142.9">24</text>
<text x="55.8" y="140.4">25</text>
<text x="94.2" y="138.1">15</text>
<text x="94.2" y="140.6">16</text>
<text x="94.2" y="143.2">17</text>
<text x="97.3" y="139.3">15</text>
<text x="97.3" y="141.9">16</text>
<text x="25.8" y="145.5">18</text>
<text x="25.8" y="148">19</text>
<text x="29.8" y="146.5">AD6</text>
<text x="29.8" y="149">AD7</text>
<text x="50.2" y="149">PA1</text>
<text x="50.2" y="146.5">PA2</text>
<text x="55.8" y="148">22</text>
<text x="55.8" y="145.5">23</text>
<text x="94.2" y="145.7">18</text>
<text x="94.2" y="148.2">19</text>
<text x="97.3" y="144.4">17</text>
<text x="97.3" y="147">18</text>
<text x="97.3" y="149.5">19</text>
<text x="213.3" y="144.4">1</text>
<text x="213.3" y="147">2</text>
<text x="213.3" y="149.5">3</text>
<text x="215.4" y="145.7">BASE</text>
<text x="215.4" y="148.2">EMITTER</text>
<text x="284.5" y="147">1</text>
<text x="284.5" y="149.5">2</text>
<text x="286.6" y="148.2">1</text>
<text x="25.8" y="150.5">20</text>
<text x="29.8" y="151.6">GND</text>
<text x="50.2" y="151.6">PA0</text>
<text x="55.8" y="150.5">21</text>
<text x="94.2" y="150.8">20</text>
<text x="97.3" y="152">20</text>
<text x="215.4" y="150.8">COLLECTOR</text>
<text x="284.5" y="152">3</text>
<text x="284.5" y="154.6">4</text>
<text x="286.6" y="150.8">2</text>
<text x="286.6" y="153.3">3</text>
<text x="286.6" y="155.9">4</text>
<text x="54.6" y="188.9">1</text>
<text x="54.6" y="191.4">2</text>
<text x="56.7" y="190.1">1</text>
<text x="62.1" y="189.9">FWD</text>
<text x="94" y="188.9">1</text>
<text x="94" y="191.4">2</text>
<text x="96.1" y="190.1">1</text>
<text x="54.6" y="194">3</text>
<text x="54.6" y="196.5">4</text>
<text x="56.7" y="192.7">2</text>
<text x="56.7" y="195.2">3</text>
<text x="56.7" y="197.8">4</text>
<text x="62.1" y="192.5">RFL</text>
<text x="62.1" y="195">RST</text>
<text x="62.1" y="197.5">PTT IN J2/P3</text>
<text x="94" y="194">3</text>
<text x="94" y="196.5">4</text>
<text x="96.1" y="192.7">2</text>
<text x="96.1" y="195.2">3</text>
<text x="96.1" y="197.8">4</text>
</g>
<g font-size="1.8" fill="#000080">
<text x="203.1" y="19.7">U2</text>
<text x="196.7" y="28.6">C1</text>
<text x="231" y="28.6">C2</text>
<text x="21.5" y="69.3">U1</text>
<text x="29.1" y="99.7">TD1</text>
<text x="96.4" y="99.7">TD2</text>
<text x="205.6" y="107.4">R1</text>
<text x="137" y="113.7">R2</text>
<text x="205.6" y="112.4">100R</text>
<text x="239.9" y="113.7">R3</text>
<text x="137" y="116.3">10K</text>
<text x="157.4" y="117.5">C4</text>
<text x="219.6" y="116.3">C3</text>
<text x="229.7" y="117.5">R4</text>
<text x="239.9" y="116.3">R</text>
<text x="243.7" y="117.5">C5</text>
<text x="137" y="126.4">R5</text>
<text x="137" y="129">10K</text>
<text x="239.9" y="126.4">R6</text>
<text x="239.9" y="129">R</text>
<text x="194.2" y="135.3">R7</text>
<text x="194.2" y="137.8">1K</text>
<text x="259" y="135.3">R8</text>
<text x="259" y="137.8">22K</text>
<text x="214.5" y="141.7">Q1</text>
<text x="130.7" y="150.5">R9</text>
<text x="130.7" y="155.6">1K</text>
<text x="36.7" y="191.2">C6</text>
<text x="55.8" y="186.1">U3</text>
</g>
<g font-size="1.6" fill="#000080">
<text x="151" y="113.7">D1</text>
<text x="151" y="126.4">D2</text>
</g>
</svg>
